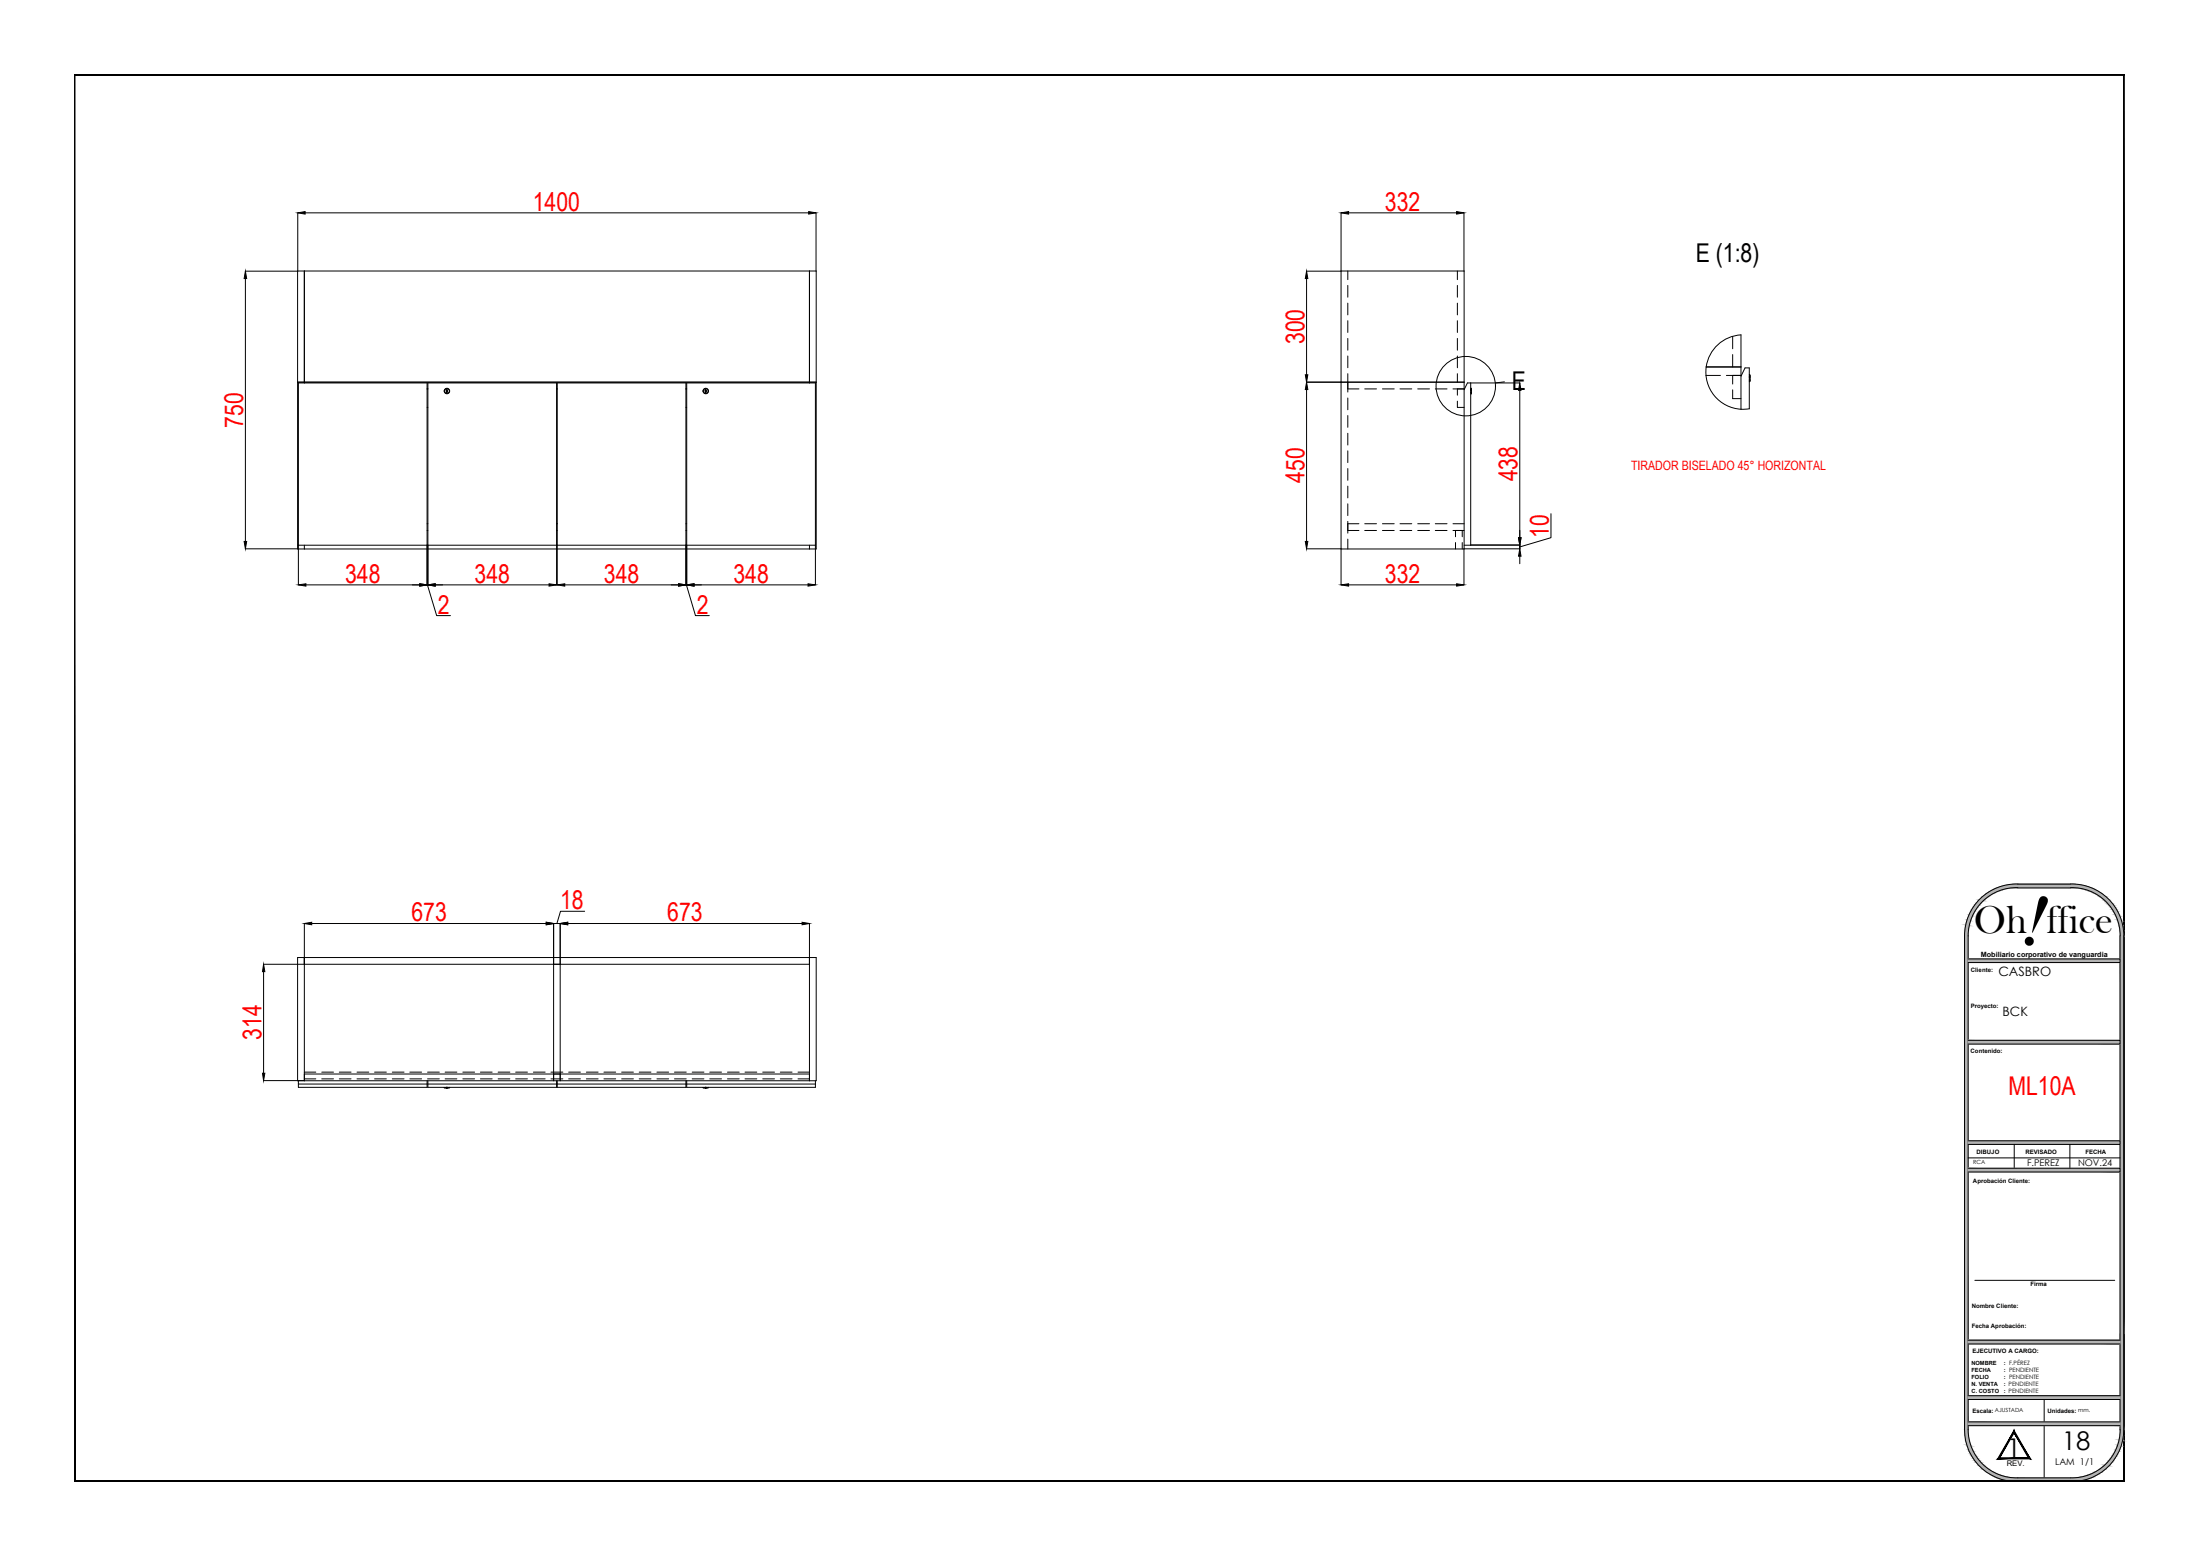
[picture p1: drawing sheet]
<svg xmlns="http://www.w3.org/2000/svg" width="594mm" height="420mm" viewBox="0 0 594 420" stroke-linecap="round" stroke-linejoin="round" font-family="sans-serif">
<g fill="#000" stroke="#000" stroke-width=".27">
<path d="M20 20.1v.2l553.6-.2zM20 20.3l553.6-.2v.2z"/>
<path d="M543.9 386.3v.6l4.4 7zM543.9 386.9l4.4 7-.6-.3zM539.4 393.9h8.9l-.6-.3zM539.4 393.9l.6-.3h7.7zM543.9 386.3l-4.5 7.6 .6-.3zM543.9 386.3v.6l-3.9 6.7z"/>
<path d="M20 400h553.6l-.2-.2zM20 400l.2-.2h553.2zM20 20.1v379.9l.2-.2zM20 20.1l.2 .2v379.5zM20 20.1l.2 .2 553.4-.2zM20.2 20.3l553.4-.2-.2 .2zM573.6 20.1l-.2 .2 .2 379.7zM573.4 20.3l.2 379.7-.2-.2z"/>
<path d="M20 400h553.6v-.2zM20 399.8h553.6l-553.6 .2z"/>
</g>
<g fill="none" stroke="#000" stroke-width=".27">
<path d="M544.9 239.8h14.2M544.9 238.7h14.2M544.9 239.7a13 13 0 0 0-13.4 13v133.4M544.9 238.7a14 14 0 0 0-14.4 14v133.4a13.9 13.9 0 0 0 14.4 13.9h14.2a14 14 0 0 0 14.4-13.9v-133.4a14 14 0 0 0-14.4-14M559.1 239.7a13 13 0 0 1 13.4 13M531.5 258.9h41v1h-41M572.5 252.7v133.4M531.5 280.9h41v1h-41M531.5 308h41v1h-41M531.5 315.5h41v1h-41M531.5 312.7h41M543.9 309v6.5"/>
<path d="M558.9 309v6.5M533.3 345.7h37.7M531.5 376.9h41M531.5 377.9h41M531.5 361.9h41M531.5 362.9h41M552 377.9v6M531.5 386a13 13 0 0 0 13.4 13.1h14.2M531.5 385h41M531.5 383.9h41M552 385v14.1M572.5 386a13 13 0 0 1-13.4 13.1"/>
</g>
<g fill="#b3b3b3" stroke="#b3b3b3" stroke-width=".27">
<path d="M544.9 238.7l15.6 .1zM543.4 238.8h17.1z"/>
<path d="M543.4 238.8l18.6 .2-1.5-.2zM541.9 239l1.5-.2 18.6 .2z"/>
<path d="M541.9 239l21.6 .3-1.5-.3zM540.5 239.3l1.4-.3 21.6 .3z"/>
<path d="M540.5 239.3l24.2 .5-1.2-.5zM539.3 239.8l1.2-.5 24.2 .5z"/>
<path d="M559.1 239.8h5.6zM559.1 239.8h5.6z"/>
<path d="M539.3 239.8h5.6zM539.2 239.8h4.3z"/>
<path d="M560.5 239.8h4.4zM560.5 239.8h4.4z"/>
<path d="M539.2 239.8h4.3zM539.1 239.8h4z"/>
<path d="M560.8 239.8l4.4 .1zM560.8 239.8l4.4 .1z"/>
<path d="M539.1 239.8h4zM538.8 239.9h3.3z"/>
<path d="M561.8 239.9l4 .4-.6-.4zM561.8 239.9l4 .4h-2.6z"/>
<path d="M538.8 239.9l2 .4 1.3-.4zM538.1 240.3l.7-.4 2 .4z"/>
<path d="M563.2 240.3l3 .2-.4-.2zM563.2 240.3l3 .2h-2.5z"/>
<path d="M538.1 240.3l2.1 .2 .6-.2zM537.7 240.5l.4-.2 2.1 .2z"/>
<path d="M563.7 240.5l2.9 .2-.4-.2zM563.7 240.5l2.9 .2h-2.1z"/>
<path d="M537.7 240.5l1.8 .2 .7-.2zM537.3 240.7l.4-.2 1.8 .2z"/>
<path d="M564.5 240.7l3 .5-.9-.5zM564.5 240.7l3 .5h-1.9z"/>
<path d="M537.3 240.7l1.1 .5 1.1-.5zM536.5 241.2l.8-.5 1.1 .5z"/>
<path d="M565.6 241.2l2 .1zM565.6 241.2l2 .1z"/>
<path d="M536.5 241.2h1.9zM536.3 241.3h1.9z"/>
<path d="M565.8 241.3l2.8 .8-1-.8zM565.8 241.3l2.8 .8h-1.7z"/>
<path d="M536.3 241.3l.8 .8 1.1-.8zM535.4 242.1l.9-.8 .8 .8z"/>
<path d="M566.9 242.1l1.8 .1zM566.9 242.1l1.8 .1z"/>
<path d="M535.4 242.1h1.7zM535.3 242.2h1.6z"/>
<path d="M567.1 242.2l2.3 .7-.7-.7zM567.1 242.2l2.3 .7h-1.4z"/>
<path d="M535.3 242.2l.7 .7 .9-.7zM535.3 242.2l.7 .7h-1.5z"/>
<path d="M568 242.9l1.7 .3-.3-.3zM568 242.9l1.7 .3h-1.4z"/>
<path d="M534.5 242.9l1.2 .3 .3-.3zM534.5 242.9l1.2 .3h-1.5z"/>
<path d="M568.3 243.2l2 .7-.6-.7zM568.3 243.2l2 .7h-1.3z"/>
<path d="M534.2 243.2l.7 .7 .8-.7zM534.2 243.2l.7 .7h-1.2z"/>
<path d="M569 243.9l1.7 .5-.4-.5zM569 243.9l1.7 .5h-1.3z"/>
<path d="M533.7 243.9l.9 .5 .3-.5zM533.7 243.9l.9 .5h-1.4z"/>
<path d="M569.4 244.4l1.7 .6-.4-.6zM569.4 244.4l1.7 .6h-1.2z"/>
<path d="M533.2 244.4l.8 .6 .6-.6zM533.2 244.4l.8 .6h-1.1z"/>
<path d="M569.9 245l1.6 .6-.4-.6zM569.9 245l1.6 .6h-1.2z"/>
<path d="M532.9 245l.7 .6 .4-.6zM532.9 245l.7 .6h-1.2z"/>
<path d="M570.3 245.6l1.5 .5-.3-.5zM570.3 245.6l1.5 .5h-1.1z"/>
<path d="M532.4 245.6l.9 .5 .3-.5zM532.4 245.6l.9 .5h-1.2z"/>
<path d="M570.7 246.1l1.5 .9-.4-.9zM570.7 246.1l1.5 .9h-1.1z"/>
<path d="M532.1 246.1l.8 .9 .4-.9zM532.1 246.1l.8 .9h-1.2z"/>
<path d="M571.1 247l1.3 .3-.2-.3zM571.1 247l1.3 .3h-1.1z"/>
<path d="M531.7 247l1 .3 .2-.3zM531.7 247l1 .3h-1.1z"/>
<path d="M571.3 247.3l1.5 1-.4-1zM571.3 247.3l1.5 1h-1.1z"/>
<path d="M531.6 247.3l.7 1 .4-1zM531.6 247.3l.7 1h-1.1z"/>
<path d="M571.7 248.3l1.2 .4-.1-.4zM571.7 248.3l1.2 .4h-1.1z"/>
<path d="M531.2 248.3l.9 .4 .2-.4zM531.2 248.3l.9 .4h-1z"/>
<path d="M571.8 248.7l1.4 1.1-.3-1.1zM571.8 248.7l1.4 1.1h-1.1z"/>
<path d="M531.1 248.7l.7 1.1 .3-1.1zM531.1 248.7l.7 1.1h-1z"/>
<path d="M572.1 249.8l1.1 .2v-.2zM572.1 249.8l1.1 .2h-1z"/>
<path d="M530.8 249.8l1 .2v-.2zM530.8 249.8l1 .2h-1.1z"/>
<path d="M572.2 250l1.2 1.2-.2-1.2zM572.2 250l1.2 1.2h-1z"/>
<path d="M530.7 250l.9 1.2 .2-1.2zM530.7 250l.9 1.2h-1z"/>
<path d="M572.4 251.2l1 .2zM572.4 251.2l1 .2z"/>
<path d="M530.6 251.2l1 .2zM530.6 251.2l1 .2z"/>
<path d="M572.4 251.4l1.1 1.3-.1-1.3zM572.4 251.4l1.1 1.3h-1z"/>
<path d="M530.5 251.4l1 1.3 .1-1.3zM530.5 251.4l1 1.3h-1z"/>
<path d="M572.5 252.7l1 107.5v-107.5zM572.5 252.7l1 107.5h-1z"/>
<path d="M530.5 252.7l1 107.5v-107.5zM530.5 252.7l1 107.5h-1z"/>
<path d="M572.5 360.2l1 25.9v-25.9zM572.5 360.2l1 25.9h-1z"/>
<path d="M530.5 360.2l1 25.9v-25.9zM530.5 360.2l1 25.9h-1z"/>
<path d="M572.5 386.1l.9 1.4 .1-1.4zM572.5 386.1l.9 1.4h-1z"/>
<path d="M530.5 386.1l1.1 1.4-.1-1.4zM530.5 386.1l1.1 1.4h-1.1z"/>
<path d="M572.4 387.5h1zM572.4 387.5h1z"/>
<path d="M530.5 387.5h1.1zM530.5 387.5h1.1z"/>
<path d="M572.4 387.5l.8 1.3 .2-1.3zM572.4 387.5l.8 1.3h-1z"/>
<path d="M530.6 387.5l1.2 1.3-.2-1.3zM530.6 387.5l1.2 1.3h-1.1z"/>
<path d="M572.2 388.8l1 .2v-.2zM572.2 388.8l1 .2h-1.1z"/>
<path d="M530.7 388.8l1.1 .2v-.2zM530.7 388.8l1.1 .2h-1z"/>
<path d="M572.1 389l.8 1.2 .3-1.2zM572.1 389l.8 1.2h-1.1z"/>
<path d="M530.8 389l1.3 1.2-.3-1.2zM530.8 389l1.3 1.2h-1z"/>
<path d="M571.8 390.2l1 .3 .1-.3zM571.8 390.2l1 .3h-1.1z"/>
<path d="M531.1 390.2l1.2 .3-.2-.3zM531.1 390.2l1.2 .3h-1.1z"/>
<path d="M571.7 390.5l.7 .9 .4-.9zM571.7 390.5l.7 .9h-1.1z"/>
<path d="M531.2 390.5l1.5 .9-.4-.9zM531.2 390.5l1.5 .9h-1.1z"/>
<path d="M571.3 391.4l.9 .5 .2-.5zM571.3 391.4l.9 .5h-1.1z"/>
<path d="M531.6 391.4l1.3 .5-.2-.5zM531.6 391.4l1.3 .5h-1.2z"/>
<path d="M571.1 391.9l.7 .8 .4-.8zM571.1 391.9l.7 .8h-1.1z"/>
<path d="M531.7 391.9l1.6 .8-.4-.8zM531.7 391.9l1.6 .8h-1.2z"/>
<path d="M570.7 392.7l.8 .5 .3-.5zM570.7 392.7l.8 .5h-1.2z"/>
<path d="M532.1 392.7l1.5 .5-.3-.5zM532.1 392.7l1.5 .5h-1.2z"/>
<path d="M570.3 393.2l.8 .6 .4-.6zM570.3 393.2l.8 .6h-1.2z"/>
<path d="M532.4 393.2l1.6 .6-.4-.6zM532.4 393.2l1.6 .6h-1.1z"/>
<path d="M569.9 393.8l.8 .6 .4-.6zM569.9 393.8l.8 .6h-1.3z"/>
<path d="M532.9 393.8l1.7 .6-.6-.6zM532.9 393.8l1.7 .6h-1.4z"/>
<path d="M569.4 394.4l.9 .5 .4-.5zM569.4 394.4l.9 .5h-1.3z"/>
<path d="M533.2 394.4l1.7 .5-.3-.5zM533.2 394.4l1.7 .5h-1.2z"/>
<path d="M569 394.9l.7 .7 .6-.7zM568.3 395.6l.7-.7 .7 .7z"/>
<path d="M533.7 394.9l2 .7-.8-.7zM533.7 394.9l2 .7h-1.5z"/>
<path d="M568.3 395.6l1.1 .2 .3-.2zM568 395.8l.3-.2 1.1 .2z"/>
<path d="M534.2 395.6l1.8 .2-.3-.2zM534.2 395.6l1.8 .2h-1.5z"/>
<path d="M568 395.8l.7 .8 .7-.8zM567.1 396.6l.9-.8 .7 .8z"/>
<path d="M534.5 395.8l2.4 .8-.9-.8zM534.5 395.8l2.4 .8h-1.6z"/>
<path d="M567.1 396.6h1.6zM567.1 396.6l1.5 .1h-1.7z"/>
<path d="M535.3 396.6l1.8 .1zM535.3 396.6l1.8 .1z"/>
<path d="M566.9 396.7l.7 .8 1-.8zM565.8 397.5l1.1-.8 .7 .8z"/>
<path d="M535.4 396.7l2.8 .8-1.1-.8zM535.4 396.7l2.8 .8h-1.9z"/>
<path d="M565.8 397.5h1.8zM565.6 397.5h1.9z"/>
<path d="M536.3 397.5h2.1zM536.3 397.5h2.1z"/>
<path d="M565.6 397.5l1 .5 .9-.5zM564.5 398l1.1-.5 1 .5z"/>
<path d="M536.5 397.5l3 .5-1.1-.5zM536.5 397.5l3 .5h-2.2z"/>
<path d="M564.5 398l1.7 .3 .4-.3zM563.7 398.3l.8-.3 1.7 .3z"/>
<path d="M537.3 398l2.9 .3-.7-.3zM537.3 398l2.9 .3h-2.5z"/>
<path d="M563.7 398.3l2.1 .2 .4-.2zM563.2 398.5l.5-.2 2.1 .2z"/>
<path d="M537.7 398.3l3.1 .2-.6-.2zM537.7 398.3l3.1 .2h-2.7z"/>
<path d="M563.2 398.5l2 .4 .6-.4zM561.8 398.9l1.4-.4 2 .4z"/>
<path d="M538.1 398.5l4 .4-1.3-.4zM538.1 398.5l4 .4h-3.3z"/>
<path d="M561.8 398.9h3.4zM560.8 399h4.1z"/>
<path d="M538.8 398.9l4.3 .1zM538.8 398.9l4.3 .1z"/>
<path d="M560.8 399h4.1zM560.5 399h4.2z"/>
<path d="M539.1 399h4.4zM539.1 399h4.4z"/>
<path d="M560.5 399h4.2zM559.1 399.1h5.6z"/>
<path d="M539.2 399l5.7 .1zM539.2 399l5.7 .1z"/>
<path d="M539.3 399.1l24.2 .4 1.2-.4zM539.3 399.1l24.2 .4h-23z"/>
<path d="M540.5 399.5l21.5 .3 1.5-.3zM540.5 399.5l21.5 .3h-20.1z"/>
<path d="M541.9 399.8l18.6 .2 1.5-.2zM541.9 399.8l18.6 .2h-17.1z"/>
<path d="M543.4 400h17.1zM543.4 400h15.7z"/>
<path d="M531.5 308l41 1v-1zM531.5 308l41 1h-41z"/>
<path d="M531.5 383.9l41 1.1v-1.1zM531.5 383.9l41 1.1h-41z"/>
<path d="M531.5 315.5l41 1v-1zM531.5 315.5l41 1h-41z"/>
<path d="M531.5 376.9l41 1v-1zM531.5 376.9l41 1h-41z"/>
<path d="M531.5 280.9l41 1v-1zM531.5 280.9l41 1h-41z"/>
<path d="M531.5 258.9l41 1v-1zM531.5 258.9l41 1h-41z"/>
<path d="M531.5 361.9l41 1v-1zM531.5 361.9l41 1h-41z"/>
</g>
<g fill="none" stroke="#000" stroke-width=".27">
<path d="M80.4 57.5v15.7h-14.1M82.4 57.5h136M220.4 57.5v15.7M362.1 57.5v15.7h-9.3M364.2 57.5h29.1M395.3 57.5v15.7M66.3 75.2v71M352.8 75.2v26M352.8 103.2h9.3M352.8 105.2v41M397.1 103.4h13.3M410.4 105.4v39.8"/>
<path d="M418.8 138.7v6.5l-8.4 2.5M66.3 148.2h14.1M80.6 147.2v10.7M82.6 157.9h30.7M115.3 157.9h.2h-.2M115.3 147.2v10.7M115.4 157.9l2.5 8.3h3.7M115.5 147.2v10.7M117.5 157.9h30.8M150.3 147.2v10.7M150.5 147.2v10.7M152.5 157.9h30.7"/>
<path d="M185.2 157.9h.2h-.2M185.2 147.2v10.7M185.3 157.9l2.5 8.3h3.7M185.4 147.2v10.7M187.4 157.9h30.8M220.2 147.2v10.7M352.8 148.2h9.3v9.7M364.2 157.9h29.1M397.1 147.2h13.3M410.4 147.2v1v-1M410.4 148.2h-15.1v9.7M410.4 150.2v2"/>
<path d="M82.2 249.4v11h-11M84.2 249.4h63.3M149.5 249.4h1.8h-1.8M149.5 249.4v11M151.3 249.4v11M153.3 249.4h63.3M157.9 246.1h-6.5l-1 3.3M218.6 249.4v11M71.2 262.4v27.4M71.2 291.8h11"/>
</g>
<g fill="#000" stroke="#000" stroke-width=".27">
<path d="M80.4 57.5l2-.4v.7zM218.4 57.1l2 .4-2 .3zM362.1 57.5l2.1-.4v.7zM393.3 57.1l2 .4-2 .3zM66.3 73.2l.3 2h-.7zM352.8 73.2l.4 2h-.7zM352.8 103.2l.4 2h-.7zM352.5 101.2h.7l-.4 2zM410.4 103.4l.3 2h-.6zM65.9 146.2h.7l-.3 2zM80.6 157.9l2-.3v.7zM113.3 157.6l2 .3-2 .4z"/>
<path d="M115.5 157.9l2-.3v.7zM148.3 157.6l2 .3-2 .4zM150.5 157.9l2-.3v.7zM183.2 157.6l2 .3-2 .4zM185.4 157.9l2-.3v.7zM218.2 157.6l2 .3-2 .4zM352.5 146.2h.7l-.4 2zM362.1 157.9l2.1-.3v.7zM393.3 157.6l2 .3-2 .4zM410.1 145.2h.6l-.3 2zM410.4 148.2l.3 2h-.6zM82.2 249.4l2-.4v.7z"/>
<path d="M147.5 249l2 .4-2 .3zM151.3 249.4l2-.4v.7zM216.6 249l2 .4-2 .3zM71.2 260.4l.3 2h-.6zM70.9 289.8h.6l-.3 2z"/>
</g>
<!-- layer: MD_Annotation -->
<g fill="none" stroke="#000" stroke-width=".27">
<path d="M406.2 103.1l-2.4 .3"/>
<circle cx="395.8" cy="104.3" r="8"/>
</g>
<!-- layer: MD_Visible -->
<g fill="none" stroke="#000" stroke-width=".27">
<path d="M80.4 73.2h140v75h-140zM82.2 73.2v30.2M218.6 73.2v30.2M362.1 73.2h33.3v75h-33.3zM460.7 99.1h9.4M460.7 99.1a10.1 10.1 0 0 0 9.4 11.4M460.7 99.1a10.1 10.1 0 0 1 9.4-8.7v20.1M80.4 103.2h140M80.6 103.4h34.7v43.8h-34.7zM115.3 105h.2M115.3 110h.2M115.5 103.4h34.8v43.8h-34.8z"/>
<path d="M120.5 105.4l.2-.2v.5M120.5 105.3l.2 .2-.2 .1M120.5 105.6v.1M120.5 105.7l.1 .1M120.7 105.7v.1M120.7 105.7v.3v-.1M120.8 105.7v.1M150.3 105h.2M150.5 103.4h34.7v43.8h-34.7zM185.2 105h.2M185.2 110h.2M185.4 103.4h34.8v43.8h-34.8z"/>
<path d="M190.4 105.4l.2-.2-.1 .2 .3 .1-.2 .1M190.4 105.3l.2 .5M190.6 105.7v.3zM190.6 105.6v.1M190.7 105.7v.1M362.1 103.2h33.3M395.4 105.2l.9-1.8h.8v43.8h-1.7M397.1 104.8v1.6M397.3 104.9l.1 .1M397.3 105v1.2M397.4 106.2h-.1M470.1 101.6l1.1-2.3h1.2v11.1l-2.3 .1"/>
<path d="M472.4 101.2v1.9M472.5 101.3l.1 .1M472.6 102.8l-.1 .1M472.6 101.4v1.5M82.2 147.2v1M115.3 143.2h.2M115.3 141.4h.2M150.3 143.2h.2M150.3 141.4h.2M185.2 143.2h.2M185.2 141.4h.2M218.6 147.2v1"/>
<path d="M80.4 258.6h140v33.2h-140zM82.2 258.6v33.2M218.6 258.6v33.2M82.2 260.4h136.4M149.5 260.4v29.6M151.3 260.4v29.6M80.6 291.8v1.8h34.7v-1.8M80.6 292.7h34.7M82.2 290h136.4M115.5 291.8v1.8h34.8v-1.8M115.5 292.7h34.8M119.9 293.6h1.5"/>
<path d="M120 293.7h.1M120.1 293.8h1.2M121.3 293.7h.1M150.5 291.8v1.8h34.7v-1.8M150.5 292.7h34.7M185.4 291.8v1.8h34.8v-1.8M185.4 292.7h34.8M189.8 293.6h1.5M189.9 293.7h.1M190 293.8h1.1M191.2 293.7h.1"/>
<circle cx="120.7" cy="105.6" r=".66"/>
<circle cx="120.7" cy="105.6" r=".74"/>
<circle cx="190.6" cy="105.6" r=".66"/>
<circle cx="190.6" cy="105.6" r=".74"/>
</g>
<!-- layer: MD_Hidden -->
<g fill="none" stroke="#000" stroke-width=".27">
<path d="M364 73.2v2.3M364 77.1v3.1M393.5 73.2v2.3M393.5 77.1v3.1M364 81.9v3.1M364 86.6v3.2M364 91.4v3.2M364 96.1v3.2M393.5 81.9v3.1M393.5 86.6v3.2M393.5 91.4v3.2M393.5 96.1v3.2"/>
<path d="M467.9 90.8v3.4M467.9 95.7v3.4M364 100.9v5M364 107.5v3.1M364 112.2v3.2M364 117v3.2M364 105h3M368.5 105h3.2M373.3 105h3.2M378.1 105h3.1M382.8 105h3.2M387.6 105h3.2"/>
<path d="M392.4 105h3M393.5 100.9v2.3M393.5 105v1.7M393.5 108.3v1.7h1.9M397.1 105.2h.2M397.1 105.4h.2M397.1 106h.2M397.1 105.5h.2M460.6 101.4h4M466.2 101.4h3.9M467.9 101.4v2.3M467.9 105.3v2.3h2.2"/>
<path d="M472.4 101.5h.2M472.4 101.6h.2M472.4 101.8h.2M472.4 102.6h.2M472.4 102h.2M364 121.7v3.2M364 126.5v3.2M364 131.3v3.1M364 136v3.2M364 140.8v3.2M364 145.6v2.6M364 143.2h3"/>
<path d="M364 141.4h3M368.5 143.2h3.2M368.5 141.4h3.2M373.3 143.2h3.2M373.3 141.4h3.2M378.1 143.2h3.1M378.1 141.4h3.1M382.8 143.2h3.2M382.8 141.4h3.2M387.6 143.2h3.2M387.6 141.4h3.2M392.4 143.2h3"/>
<path d="M392.4 141.4h3M393 143.2v1.7M393 146.5v1.7M394.9 143.2v1.7M394.9 146.5v1.7M82.2 291.3h3.1M82.2 289.5h3.1M86.9 291.3h3.2M86.9 289.5h3.2M91.6 291.3h3.2M91.6 289.5h3.2M96.4 291.3h3.2"/>
<path d="M96.4 289.5h3.2M101.1 291.3h3.2M101.1 289.5h3.2M105.9 291.3h3.2M105.9 289.5h3.2M110.7 291.3h3.1M110.7 289.5h3.1M115.5 291.3h3.1M115.5 289.5h3.1M120.2 291.3h3.2M120.2 289.5h3.2M120.5 293.6v.2"/>
<path d="M120.6 293.6v.2M120.7 293.6v.2M120.8 293.6v.2M125 291.3h3.2M125 289.5h3.2M129.7 291.3h3.2M129.7 289.5h3.2M134.5 291.3h3.2M134.5 289.5h3.2M139.2 291.3h3.2M139.2 289.5h3.2M144 291.3h3.2"/>
<path d="M144 289.5h3.2M148.8 291.3h3.2M148.8 289.5h3.2M149.5 290v1.8M151.3 290v1.8M153.6 291.3h3.1M153.6 289.5h3.1M158.3 291.3h3.2M158.3 289.5h3.2M163.1 291.3h3.2M163.1 289.5h3.2M167.9 291.3h3.1"/>
<path d="M167.9 289.5h3.1M172.6 291.3h3.2M172.6 289.5h3.2M177.4 291.3h3.2M177.4 289.5h3.2M182.1 291.3h3.2M182.1 289.5h3.2M186.9 291.3h3.2M186.9 289.5h3.2M190.4 293.6v.2M190.5 293.6v.2M190.6 293.6v.2"/>
<path d="M190.7 293.6v.2M191.7 291.3h3.1M191.7 289.5h3.1M196.4 291.3h3.2M196.4 289.5h3.2M201.2 291.3h3.2M201.2 289.5h3.2M206 291.3h3.1M206 289.5h3.1M210.7 291.3h3.2M210.7 289.5h3.2M215.5 291.3h3.1"/>
<path d="M215.5 289.5h3.1"/>
</g>
<text font-size="20.6" x="545.2" y="254.3" transform="rotate(19 545.2 254.3)">!</text>
<text font-size="10.7" x="533" y="251.9">Oh ffice</text>
<g font-size="7" fill="#f00">
<text x="143.9" y="56.9">1400</text>
<text x="374" y="56.9">332</text>
<text x="352.2" y="92.9" transform="rotate(-90 352.2 92.9)">300</text>
<text x="65.7" y="115.5" transform="rotate(-90 65.7 115.5)">750</text>
<text x="352.2" y="130.4" transform="rotate(-90 352.2 130.4)">450</text>
<text x="409.8" y="130" transform="rotate(-90 409.8 130)">438</text>
<text x="418.2" y="145.3" transform="rotate(-90 418.2 145.3)">10</text>
<text x="93.2" y="157.4">348</text>
<text x="128.2" y="157.4">348</text>
<text x="163.1" y="157.4">348</text>
<text x="198" y="157.4">348</text>
<text x="374" y="157.4">332</text>
<text x="118.3" y="165.7">2</text>
<text x="188.1" y="165.7">2</text>
<text x="151.3" y="245.5">18</text>
<text x="111.1" y="248.8">673</text>
<text x="180.2" y="248.8">673</text>
<text x="70.6" y="280.8" transform="rotate(-90 70.6 280.8)">314</text>
<text x="542.3" y="295.6">ML10A</text>
</g>
<g font-size="7">
<text x="457.9" y="70.7">E (1:8)</text>
<text x="408.3" y="105.2">E</text>
<text x="541.9" y="393.3">1</text>
<text x="556.8" y="391.7">18</text>
</g>
<text font-size="3.5" fill="#f00" x="440.5" y="126.9">TIRADOR BISELADO 45° HORIZONTAL</text>
<g font-size="3.5">
<text x="539.6" y="263.6">CASBRO</text>
<text x="540.7" y="274.3">BCK</text>
</g>
<g font-size="2.5">
<text x="547.4" y="314.8">F.PEREZ</text>
<text x="561.1" y="314.8">NOV.24</text>
<text x="555" y="395.5">LAM 1/1</text>
</g>
<text font-size="2.1" x="541.9" y="395.8">REV.</text>
<text font-size="2" x="534.9" y="258.4">Mobiliario corporativo de vanguardia</text>
<g font-size="1.6">
<text x="532.2" y="262.4">Cliente:</text>
<text x="532.2" y="272.1">Proyecto:</text>
<text x="532.1" y="284.3">Contenido:</text>
<text x="533.8" y="311.6">DIBUJO</text>
<text x="546.9" y="311.6">REVISADO</text>
<text x="563.1" y="311.6">FECHA</text>
<text x="532.8" y="319.4">Aprobación Cliente:</text>
<text x="548.3" y="347.1">Firma</text>
<text x="532.5" y="353.2">Nombre Cliente:</text>
<text x="532.5" y="358.5">Fecha Aprobación:</text>
<text x="532.7" y="365.2">EJECUTIVO A CARGO:</text>
<text x="532.7" y="381.5">Escala: AJUSTADA</text>
<text x="552.9" y="381.5">Unidades: mm.</text>
</g>
<g font-size="1.5">
<text x="532.8" y="314.4">RCA</text>
<text x="532.4" y="368.6">NOMBRE</text>
<text x="532.4" y="370.5">FECHA</text>
<text x="541.1" y="368.6">: F.PÉREZ</text>
<text x="541.1" y="370.5">: PENDIENTE</text>
<text x="532.4" y="372.3">FOLIO</text>
<text x="532.4" y="374.2">N. VENTA</text>
<text x="532.4" y="376">C. COSTO</text>
<text x="541.1" y="372.3">: PENDIENTE</text>
<text x="541.1" y="374.2">: PENDIENTE</text>
<text x="541.1" y="376">: PENDIENTE</text>
</g>
</svg>
